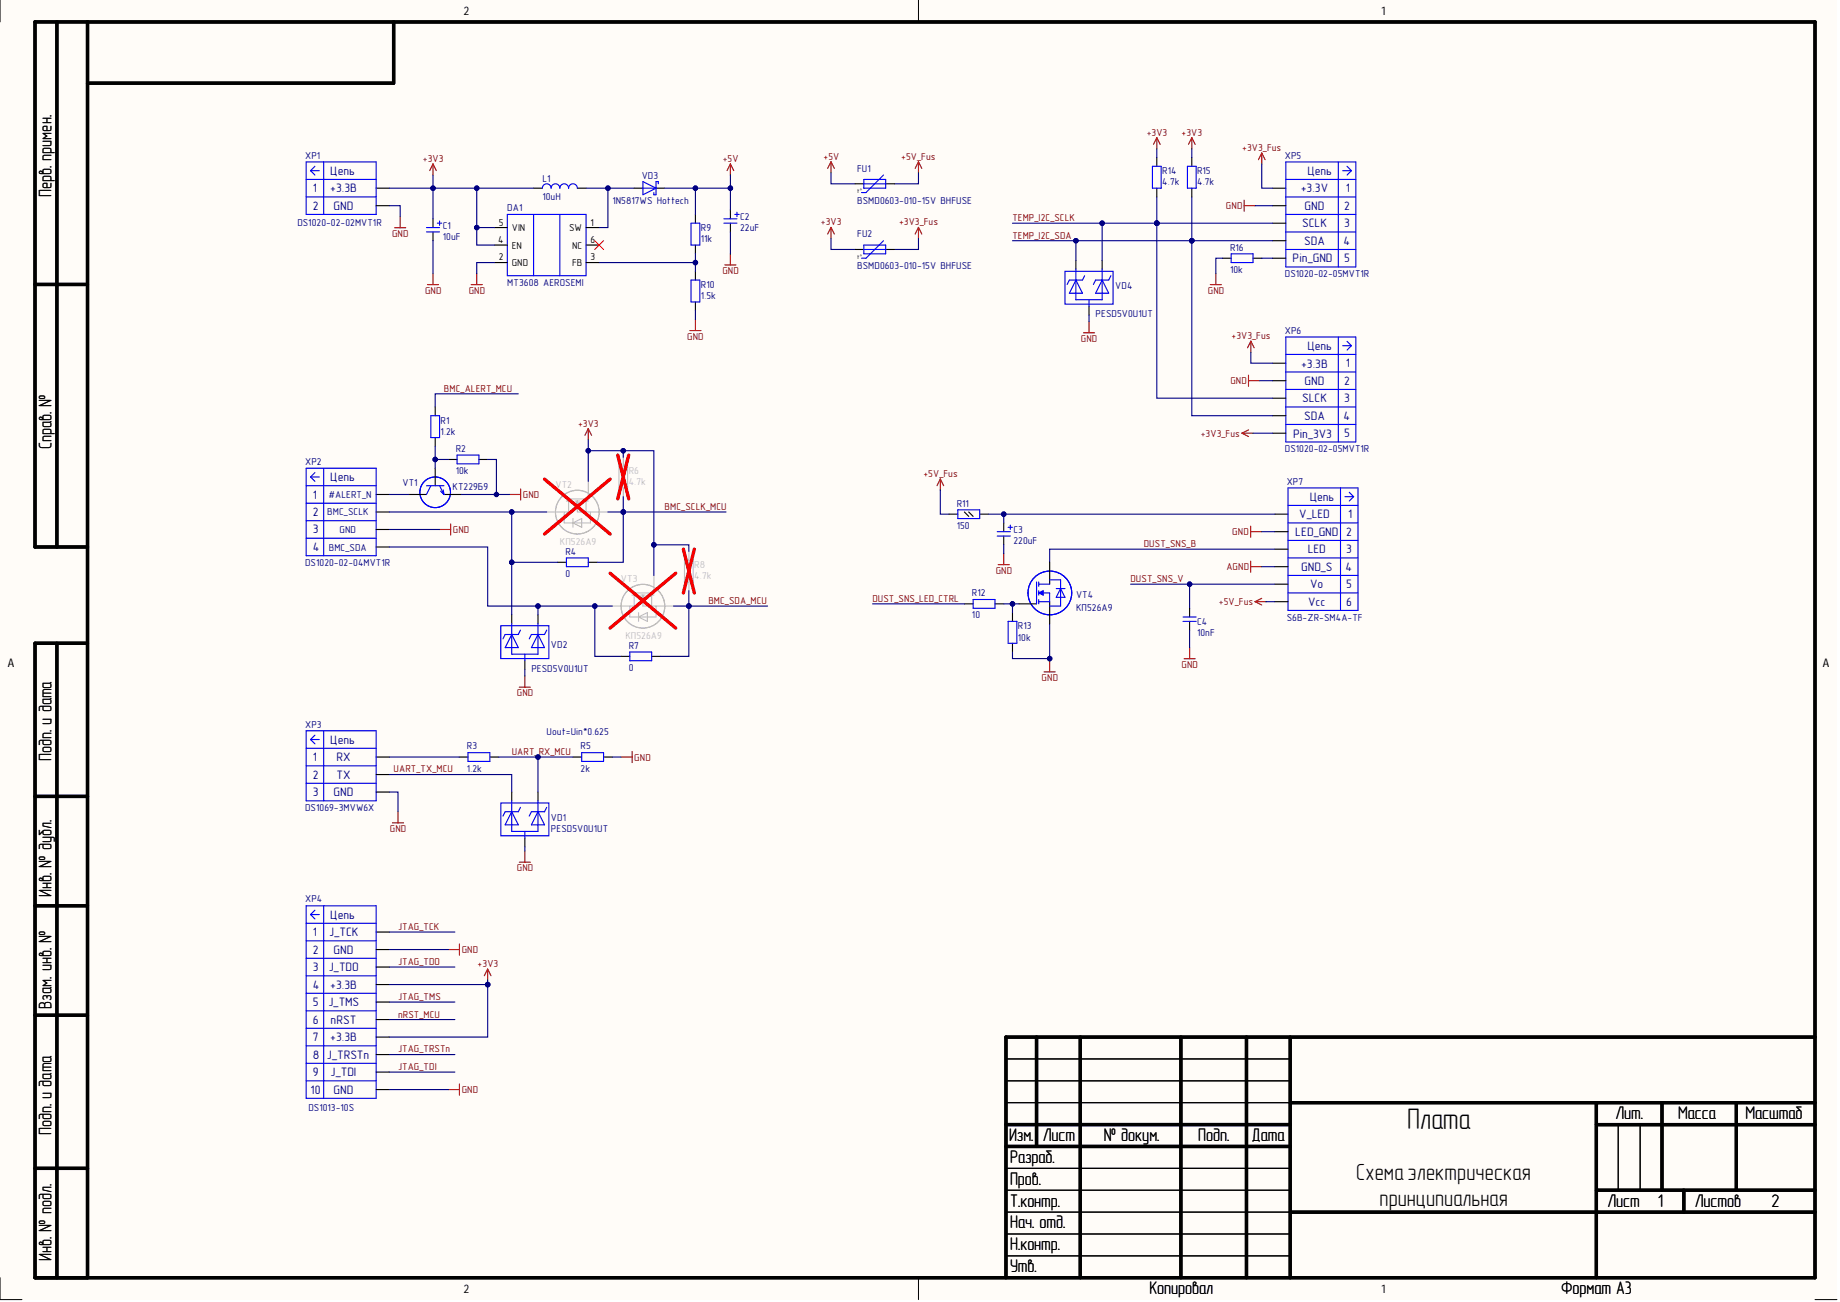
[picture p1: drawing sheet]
<svg xmlns="http://www.w3.org/2000/svg" width="420mm" height="297mm" viewBox="0 0 420 297" stroke-linecap="round" stroke-linejoin="round" font-family="sans-serif">
<g fill="#fffcf8">
<path d="M0 0h419.1v296.5h-419.1z" fill-rule="evenodd"/>
<path d="M5 5h409.1v286.5h-409.1z" fill-rule="evenodd"/>
</g>
<path d="M0 0v5M209.6 0v5M0 291.5v5h5M209.6 291.5v5M414.1 296.5h5" fill="none" stroke="#000" stroke-width=".23"/>
<g fill="none" stroke="#000" stroke-width=".76">
<path d="M13 5v119.8M20 5v286.5M89.8 5v14h-69.8M8 64.9h12M20 124.8h-12v-119.8h406.1v286.5h-406.1v-144.7h12M13 146.8v144.7M8 181.7h12M8 206.6h12M8 231.6h12M236.5 236.6v25M246.5 236.6v54.9M269.4 236.6v54.9"/>
<path d="M284.4 236.6v54.9M294.4 236.6v54.9M414.1 236.6h-184.6v54.9M229.5 256.6h64.9M294.4 251.6h119.7M364.2 256.6h49.9M364.2 251.6v39.9M379.2 251.6v19.9M396.2 251.6v19.9M8 266.5h12M229.5 261.6h64.9M294.4 276.5h119.7"/>
<path d="M364.2 271.5h49.9M384.2 271.5v5"/>
</g>
<g fill="none" stroke="#000" stroke-width=".25">
<path d="M263.9 35.9v2M271.9 35.9v2M85.8 42.9h3M85.8 46.9h3M98.8 49.9v2M98.8 52.9v2M112.8 51.9h3M112.8 59.9h3M112.8 55.9h3M121.7 42.9h2M131.7 42.9h2M133.7 51.9h3"/>
<path d="M133.7 59.9h3M133.7 55.9h3M144.7 42.9h2M149.7 42.9h2M158.7 48.9v2M158.7 55.9v2M166.6 47.9v2M166.6 50.9v2M245.5 59.4v2M251.5 59.4v2M263.9 42.9v2M271.9 42.9v2"/>
<path d="M278.9 58.9h2M285.9 58.9h2M290.4 42.9h3M290.4 46.9h3M290.4 50.9h3M290.4 54.9h3M290.4 58.9h3M158.7 61.9v2M158.7 68.9v2M248.5 69.9v2M99.3 92.8v2M99.3 99.8v2"/>
<path d="M290.4 82.9h3M290.4 86.9h3M290.4 90.8h3M290.4 94.8h3M290.4 98.8h3M85.8 112.8h3M85.8 116.8h3M93.3 112.8h4M99.3 106.8v4M101.3 112.8h4M102.3 104.8h2M109.3 104.8h2"/>
<path d="M216.5 117.3h2M220 116.8l1 1M221 116.8l1 1M223.5 117.3h2M229 119.3v2M290.9 117.3h3M85.8 120.8h3M85.8 124.8h3M127.2 128.3h2M134.2 128.3h2M220 137.8h2M227 137.8h2"/>
<path d="M229 122.3v2M231 139.8v2M290.9 121.3h3M290.9 125.3h3M290.9 129.3h3M290.9 133.3h3M290.9 137.3h3M116.8 140.3v2M119.7 150.7v2M122.7 140.3v2M141.7 149.7h2M148.7 149.7h2"/>
<path d="M231 146.8v2M85.8 172.7h3M85.8 176.7h3M104.8 172.7h2M111.8 172.7h2M130.7 172.7h2M137.7 172.7h2M85.8 180.7h3M116.8 180.7v2M119.8 191.2v2M122.7 180.7v2M85.8 212.6h3"/>
<path d="M85.8 216.6h3M85.8 220.6h3M85.8 224.6h3M85.8 228.6h3M85.8 232.6h3M85.8 236.6h3M85.8 240.6h3M85.8 244.6h3M85.8 248.6h3M229.5 251.6h64.9M229.5 246.6h64.9M229.5 241.6h64.9"/>
<path d="M369.2 256.6v14.9M374.2 256.6v14.9M229.5 276.5h64.9M229.5 271.5h64.9M229.5 266.5h64.9M229.5 286.5h64.9M229.5 281.5h64.9"/>
</g>
<g fill="none" stroke="#00f" stroke-width=".25">
<path d="M69.9 36.9h15.9v12h-15.9zM70.9 38.9l1 1M70.9 38.9h1.9M71.9 37.9l-1 1M73.8 36.9v12M262.9 37.9h2v5h-2zM270.9 37.9h2v5h-2zM293.4 36.9h15.9v24h-15.9zM305.3 36.9v24M306.3 38.9h2M307.3 37.9l1 1M308.3 38.9l-1 1"/>
<path d="M69.9 40.9h15.9M69.9 44.9h15.9M97.3 52.9h3M97.3 51.9h3M99.8 50.9h1M100.3 50.4v1M115.8 48.9h17.9v14h-17.9zM121.7 48.9v14M123.7 42.9a1 1 0 0 1 1-1 1 1 0 0 1 1 1 1 1 0 0 1 1-1 1 1 0 0 1 1 1 1 1 0 0 1 1-1 1 1 0 0 1 1 1 1 1 0 0 1 1-1 1 1 0 0 1 1 1M127.7 48.9v14M146.7 42.9h3M146.7 41.4l3 1.5-3 1.5z"/>
<path d="M150.2 41.9v-.5h-.5v3h-.5v-.5M157.7 50.9h2v5h-2zM165.1 50.9h3M165.1 49.9h3M167.6 48.9h1M168.1 48.4v1M280.9 57.9h5v2h-5zM293.4 40.9h15.9M293.4 44.9h15.9M293.4 48.9h15.9M293.4 52.9h15.9M293.4 56.9h15.9"/>
<path d="M157.7 63.9h2v5h-2zM243 61.9h11v7.5h-11zM245.5 63.9l1.5 3h-3zM245.5 61.4v7h6v-7M247.5 62.9l-.5 1h-3l-.5 1M248.5 68.4v1.5M251.5 63.9l1.5 3h-3zM253.5 62.9l-.5 1h-3l-.5 1M293.4 76.9h15.9v23.9h-15.9zM305.3 76.9v23.9M306.3 78.9h2M307.3 77.9l1 1"/>
<path d="M308.3 78.9l-1 1M98.3 94.8h2v5h-2zM293.4 80.9h15.9M293.4 84.9h15.9M293.4 88.9h15.9M293.4 92.8h15.9M293.4 96.8h15.9M69.9 106.8h15.9v20h-15.9zM69.9 110.8h15.9M69.9 114.8h15.9M69.9 118.8h15.9M70.9 108.8l1 1"/>
<path d="M70.9 108.8h1.9M71.9 107.8l-1 1M73.8 106.8v20M97.3 110.8h4M98.3 110.8l-1 2M100.3 110.8l1 2M100.5 112.1l.8 .7M101.1 111.8l.2 1M104.3 103.8h5v2h-5zM218.5 116.3h5v2h-5zM230.5 119.8v1M293.9 111.3h15.9v28h-15.9z"/>
<path d="M293.9 115.3h15.9M293.9 119.3h15.9M305.8 111.3v28M306.8 113.3h2M307.8 112.3l1 1M308.8 113.3l-1 1M69.9 122.8h15.9M129.2 127.3h5v2h-5zM222 136.8h5v2h-5zM227.5 121.3h3M227.5 122.3h3M230 120.3h1"/>
<path d="M293.9 123.3h15.9M293.9 127.3h15.9M293.9 131.3h15.9M293.9 135.3h15.9M114.3 142.8h10.9v7.4h-10.9zM116.8 144.8l1.4 2.9h-2.9zM116.8 142.3v6.9h5.9v-6.9M118.7 143.8l-.5 1h-2.9l-.5 1M119.7 149.2v1.5M122.7 144.8l1.5 2.9h-3zM124.7 143.8l-.5 1h-3l-.5 1M143.7 148.7h5v2h-5z"/>
<path d="M230 141.8h2v5h-2zM69.9 166.7h15.9v16h-15.9zM69.9 170.7h15.9M69.9 174.7h15.9M69.9 178.7h15.9M70.9 168.7l1 1M70.9 168.7h1.9M71.9 167.7l-1 1M73.8 166.7v16M111.8 171.7h-5v2h5v-2M132.7 171.7h5v2h-5zM114.3 183.2h10.9v7.5h-10.9z"/>
<path d="M116.8 182.7v7h5.9v-7M116.8 185.2l1.5 3h-3zM118.7 184.2l-.4 1h-3l-.5 1M119.8 189.7v1.5M122.7 185.2l1.5 3h-3zM124.7 184.2l-.5 1h-3l-.5 1M69.9 206.6h15.9v44h-15.9zM69.9 210.6h15.9M69.9 214.6h15.9M69.9 218.6h15.9M70.9 208.6l1 1M70.9 208.6h2"/>
<path d="M71.9 207.7l-1 .9M73.8 206.6v44M69.9 222.6h15.9M69.9 226.6h15.9M69.9 230.6h15.9M69.9 234.6h15.9M69.9 238.6h15.9M69.9 242.6h15.9M69.9 246.6h15.9"/>
<circle cx="99.3" cy="112.3" r="3.5"/>
</g>
<g fill="none" stroke="#800000" stroke-width=".25">
<path d="M98.8 37.4l-.8 1.5M98.8 37.4l.8 1.5M98.8 37.4v2.5M166.6 37.4l-.7 1.5M166.6 37.4l.8 1.5M166.6 37.4v2.5M189.6 36.9l-.8 1.5M189.6 36.9l.8 1.5M189.6 36.9v2.5M209.6 36.9v2.5M209.6 36.9l-.8 1.5M209.6 36.9l.7 1.5"/>
<path d="M263.9 31.4l-.7 1.5M263.9 31.4l.8 1.5M263.9 31.4v2.5M271.9 31.4l-.7 1.5M271.9 31.4l.8 1.5M271.9 31.4v2.5M287.9 34.9l-.8 1.5M287.9 34.9l.7 1.5M287.9 34.9v2.5M90 52h2.6M91.3 49.4v2.6M166.6 57.9v2.5"/>
<path d="M189.6 51.9v2.5M189.6 51.9l-.8 1.5M189.6 51.9l.8 1.5M209.6 51.9l-.8 1.5M209.6 51.9l.7 1.5M209.6 51.9v2.5M283.9 45.7v2.5M283.9 46.9h2.5M97.5 64.9h2.6M98.8 62.4v2.5M107.5 64.9h2.5M108.8 62.4v2.5"/>
<path d="M157.4 75.4h2.5M158.7 72.9v2.5M165.4 60.4h2.5M247.2 75.9h2.5M248.5 73.4v2.5M276.1 64.9h2.6M277.4 62.4v2.5M285.4 77.8v2.6M285.4 77.8l-.8 1.6M285.4 77.8l.7 1.6M134.2 97.8l-.7 1.5M134.2 97.8l.8 1.5"/>
<path d="M134.2 97.8v2.5M283.3 98.8l1.6 .8M283.3 98.8h2.6M284.8 85.6v2.5M284.8 86.9h2.6M284.9 98.1l-1.6 .7M102.8 119.5v2.6M116.3 112.8h2.5M118.8 111.5v2.6M214.5 109.3l-.7 1.5M214.5 109.3l.8 1.5M214.5 109.3v2.5"/>
<path d="M100.3 120.8h2.5M227.7 128.8h2.6M229 126.3v2.5M285.3 120v2.6M285.3 128v2.5M285.3 129.3h2.6M285.3 121.3h2.6M286.3 137.3l1.6 .7M286.3 137.3h2.6M287.9 136.5l-1.6 .8M118.5 156.8h2.5M119.7 154.2v2.6"/>
<path d="M238.2 153.3h2.5M239.5 150.7v2.6M270.1 150.3h2.6M271.4 147.7v2.6M141.7 172.7h2.5M144.2 171.4v2.6M89.5 187.7h2.6M90.8 185.2v2.5M118.5 196.7h2.5M119.8 194.2v2.5M102.3 216.6h2.5M104.8 215.4v2.5"/>
<path d="M111.3 221.1l-.8 1.5M111.3 221.1l.7 1.5M111.3 221.1v2.5M102.3 248.6h2.5M104.8 247.3v2.5"/>
</g>
<g fill="none" stroke="#bfbebc" stroke-width=".25">
<path d="M129.7 114.3v2.5h-5M131.7 114.3v2.5h7M133.7 114.3v2.5M134.2 109.8v4h-5M141.2 106.3h2v5h-2zM142.2 104.3v2M142.2 111.3v2M156.2 127.8h2v5h-2zM157.2 125.8v2M157.2 132.8v2"/>
<circle cx="131.7" cy="116.8" r="5"/>
</g>
<path d="M140.9 103.8l2.5 10M143.4 103.8l-2.5 10M155.9 125.3l2.5 10M158.4 125.3l-2.5 10" fill="none" stroke="#f00" stroke-width=".76"/>
<path d="M135.7 54.9l2 2M137.7 54.9l-2 2" fill="none" stroke="#f00" stroke-width=".23"/>
<path d="M131.7 114.3l.5 1h-1z" fill="#bfbebc"/>
<g fill="none" stroke="#bfbebc" stroke-width=".25">
<path d="M128.7 116.8v2.5h6v-2.5M129.2 114.3h1M130.7 118.3v2M130.7 119.3l2-1v2zM131.2 114.3h1M131.7 114.3l.5 1h-1zM133.2 114.3h1M144.7 135.8v2.5h-5M146.7 135.8v2.5h7M148.7 135.8v2.5M149.2 131.3v4h-5"/>
<circle cx="146.7" cy="138.3" r="5"/>
</g>
<path d="M124.2 109.3l15 12.5M139.2 109.3l-15 12.5" fill="none" stroke="#f00" stroke-width=".76"/>
<path d="M146.7 135.8l.5 1h-1z" fill="#bfbebc"/>
<path d="M143.7 138.3v2.5h6v-2.5M144.2 135.8h1M145.7 139.8v2M146.2 135.8h1M146.7 135.8l.5 1h-1zM148.2 135.8h1M145.7 140.8l2-1v2z" fill="none" stroke="#bfbebc" stroke-width=".25"/>
<path d="M139.2 130.8l15 12.5M154.2 130.8l-15 12.5" fill="none" stroke="#f00" stroke-width=".76"/>
<path d="M88.8 46.9h2.5v2.5M229 124.3v2M258 133.3h32.9" fill="none" stroke="#000080" stroke-width=".25"/>
<circle cx="271.4" cy="133.3" r=".51" fill="#000080"/>
<circle cx="271.4" cy="133.3" r=".51" fill="none" stroke="#000080" stroke-width=".23"/>
<path d="M287.9 121.3h3M239.5 142.3v8.4" fill="none" stroke="#000080" stroke-width=".25"/>
<circle cx="239.5" cy="150.3" r=".51" fill="#000080"/>
<circle cx="239.5" cy="150.3" r=".51" fill="none" stroke="#000080" stroke-width=".23"/>
<path d="M229 137.8h3.5" fill="none" stroke="#000080" stroke-width=".25"/>
<circle cx="231" cy="137.8" r=".51" fill="#000080"/>
<circle cx="231" cy="137.8" r=".51" fill="none" stroke="#000080" stroke-width=".23"/>
<path d="M231 148.8v1.5h8.5" fill="none" stroke="#000080" stroke-width=".25"/>
<circle cx="239.5" cy="150.3" r=".51" fill="#000080"/>
<circle cx="239.5" cy="150.3" r=".51" fill="none" stroke="#000080" stroke-width=".23"/>
<path d="M231 137.8v2" fill="none" stroke="#000080" stroke-width=".25"/>
<circle cx="231" cy="137.8" r=".51" fill="#000080"/>
<circle cx="231" cy="137.8" r=".51" fill="none" stroke="#000080" stroke-width=".23"/>
<path d="M134.2 102.8h8v1.5M199.1 137.8h20.9" fill="none" stroke="#000080" stroke-width=".25"/>
<circle cx="142.2" cy="102.8" r=".51" fill="#000080"/>
<circle cx="142.2" cy="102.8" r=".51" fill="none" stroke="#000080" stroke-width=".23"/>
<circle cx="134.2" cy="102.8" r=".51" fill="#000080"/>
<circle cx="134.2" cy="102.8" r=".51" fill="none" stroke="#000080" stroke-width=".23"/>
<path d="M142.2 113.3v3.5h-3.5" fill="none" stroke="#000080" stroke-width=".25"/>
<circle cx="142.2" cy="116.8" r=".51" fill="#000080"/>
<circle cx="142.2" cy="116.8" r=".51" fill="none" stroke="#000080" stroke-width=".23"/>
<path d="M142.2 116.8h23.4" fill="none" stroke="#000080" stroke-width=".25"/>
<circle cx="142.2" cy="116.8" r=".51" fill="#000080"/>
<circle cx="142.2" cy="116.8" r=".51" fill="none" stroke="#000080" stroke-width=".23"/>
<path d="M142.2 116.8v11.5h-6" fill="none" stroke="#000080" stroke-width=".25"/>
<circle cx="142.2" cy="116.8" r=".51" fill="#000080"/>
<circle cx="142.2" cy="116.8" r=".51" fill="none" stroke="#000080" stroke-width=".23"/>
<path d="M116.8 116.8v11.5h10.4" fill="none" stroke="#000080" stroke-width=".25"/>
<circle cx="116.8" cy="128.3" r=".51" fill="#000080"/>
<circle cx="116.8" cy="128.3" r=".51" fill="none" stroke="#000080" stroke-width=".23"/>
<circle cx="116.8" cy="116.8" r=".51" fill="#000080"/>
<circle cx="116.8" cy="116.8" r=".51" fill="none" stroke="#000080" stroke-width=".23"/>
<path d="M149.2 124.3h8v1.5" fill="none" stroke="#000080" stroke-width=".25"/>
<circle cx="149.2" cy="124.3" r=".51" fill="#000080"/>
<circle cx="149.2" cy="124.3" r=".51" fill="none" stroke="#000080" stroke-width=".23"/>
<path d="M157.2 134.8v3.5h-3.5" fill="none" stroke="#000080" stroke-width=".25"/>
<circle cx="157.2" cy="138.3" r=".51" fill="#000080"/>
<circle cx="157.2" cy="138.3" r=".51" fill="none" stroke="#000080" stroke-width=".23"/>
<path d="M157.2 138.3h17.9" fill="none" stroke="#000080" stroke-width=".25"/>
<circle cx="157.2" cy="138.3" r=".51" fill="#000080"/>
<circle cx="157.2" cy="138.3" r=".51" fill="none" stroke="#000080" stroke-width=".23"/>
<path d="M157.2 138.3v11.4h-6.5" fill="none" stroke="#000080" stroke-width=".25"/>
<circle cx="157.2" cy="138.3" r=".51" fill="#000080"/>
<circle cx="157.2" cy="138.3" r=".51" fill="none" stroke="#000080" stroke-width=".23"/>
<path d="M135.7 138.3v11.4h6" fill="none" stroke="#000080" stroke-width=".25"/>
<circle cx="135.7" cy="138.3" r=".51" fill="#000080"/>
<circle cx="135.7" cy="138.3" r=".51" fill="none" stroke="#000080" stroke-width=".23"/>
<path d="M287.9 37.4v5.5h2.5M271.9 54.9h18.5M286.4 46.9h4" fill="none" stroke="#000080" stroke-width=".25"/>
<circle cx="271.9" cy="54.9" r=".51" fill="#000080"/>
<circle cx="271.9" cy="54.9" r=".51" fill="none" stroke="#000080" stroke-width=".23"/>
<path d="M263.9 33.9v2M271.9 33.9v2M285.4 80.4v2.5h5M285.9 98.8h4.5M287.4 86.9h3M142.2 102.8h7v28.5" fill="none" stroke="#000080" stroke-width=".25"/>
<circle cx="142.2" cy="102.8" r=".51" fill="#000080"/>
<circle cx="142.2" cy="102.8" r=".51" fill="none" stroke="#000080" stroke-width=".23"/>
<circle cx="149.2" cy="124.3" r=".51" fill="#000080"/>
<circle cx="149.2" cy="124.3" r=".51" fill="none" stroke="#000080" stroke-width=".23"/>
<path d="M134.2 100.3v9.5M290.9 125.3h-51.4v3" fill="none" stroke="#000080" stroke-width=".25"/>
<circle cx="134.2" cy="102.8" r=".51" fill="#000080"/>
<circle cx="134.2" cy="102.8" r=".51" fill="none" stroke="#000080" stroke-width=".23"/>
<path d="M271.9 44.9v10M287.9 58.9h2.5M139.7 172.7h2M88.8 180.7h2v4.5" fill="none" stroke="#000080" stroke-width=".25"/>
<circle cx="271.9" cy="54.9" r=".51" fill="#000080"/>
<circle cx="271.9" cy="54.9" r=".51" fill="none" stroke="#000080" stroke-width=".23"/>
<path d="M263.9 44.9v6" fill="none" stroke="#000080" stroke-width=".25"/>
<circle cx="263.9" cy="50.9" r=".51" fill="#000080"/>
<circle cx="263.9" cy="50.9" r=".51" fill="none" stroke="#000080" stroke-width=".23"/>
<circle cx="263.9" cy="50.9" r=".51" fill="#000080"/>
<circle cx="263.9" cy="50.9" r=".51" fill="none" stroke="#000080" stroke-width=".23"/>
<g fill="none" stroke="#000080" stroke-width=".25">
<path d="M189.6 39.4v2.5h5.5M209.6 39.4v2.5h-5.5M88.8 42.9h10M189.6 54.4v2.5h5.5M209.6 54.4v2.5h-5.5M88.8 216.6h13.5M88.8 212.6h15M88.8 220.6h15M88.8 228.6h15M88.8 232.6h15M88.8 224.6h22.5M88.8 248.6h13.5"/>
<path d="M88.8 240.6h15M88.8 244.6h15"/>
</g>
<circle cx="111.3" cy="224.6" r=".51" fill="#000080"/>
<circle cx="111.3" cy="224.6" r=".51" fill="none" stroke="#000080" stroke-width=".23"/>
<path d="M245.5 54.9v4.5M119.7 152.7v1.5" fill="none" stroke="#000080" stroke-width=".25"/>
<circle cx="245.5" cy="54.9" r=".51" fill="#000080"/>
<circle cx="245.5" cy="54.9" r=".51" fill="none" stroke="#000080" stroke-width=".23"/>
<path d="M251.5 50.9v8.5" fill="none" stroke="#000080" stroke-width=".25"/>
<circle cx="251.5" cy="50.9" r=".51" fill="#000080"/>
<circle cx="251.5" cy="50.9" r=".51" fill="none" stroke="#000080" stroke-width=".23"/>
<path d="M248.5 71.9v1.5M122.7 172.7v8M119.8 193.2v1" fill="none" stroke="#000080" stroke-width=".25"/>
<circle cx="122.7" cy="172.7" r=".51" fill="#000080"/>
<circle cx="122.7" cy="172.7" r=".51" fill="none" stroke="#000080" stroke-width=".23"/>
<path d="M271.4 133.3v5.5" fill="none" stroke="#000080" stroke-width=".25"/>
<circle cx="271.4" cy="133.3" r=".51" fill="#000080"/>
<circle cx="271.4" cy="133.3" r=".51" fill="none" stroke="#000080" stroke-width=".23"/>
<path d="M214.5 111.8v5.5h2M271.4 143.8v3.9M88.8 176.7h28v4M88.8 172.7h16M111.3 224.6v12h-22.5" fill="none" stroke="#000080" stroke-width=".25"/>
<circle cx="111.3" cy="224.6" r=".51" fill="#000080"/>
<circle cx="111.3" cy="224.6" r=".51" fill="none" stroke="#000080" stroke-width=".23"/>
<path d="M225.5 117.3h3.5v2" fill="none" stroke="#000080" stroke-width=".25"/>
<circle cx="229" cy="117.3" r=".51" fill="#000080"/>
<circle cx="229" cy="117.3" r=".51" fill="none" stroke="#000080" stroke-width=".23"/>
<path d="M231 50.9h32.9" fill="none" stroke="#000080" stroke-width=".25"/>
<circle cx="263.9" cy="50.9" r=".51" fill="#000080"/>
<circle cx="263.9" cy="50.9" r=".51" fill="none" stroke="#000080" stroke-width=".23"/>
<circle cx="251.5" cy="50.9" r=".51" fill="#000080"/>
<circle cx="251.5" cy="50.9" r=".51" fill="none" stroke="#000080" stroke-width=".23"/>
<path d="M263.9 50.9h26.5" fill="none" stroke="#000080" stroke-width=".25"/>
<circle cx="263.9" cy="50.9" r=".51" fill="#000080"/>
<circle cx="263.9" cy="50.9" r=".51" fill="none" stroke="#000080" stroke-width=".23"/>
<path d="M111.3 223.6v1" fill="none" stroke="#000080" stroke-width=".25"/>
<circle cx="111.3" cy="224.6" r=".51" fill="#000080"/>
<circle cx="111.3" cy="224.6" r=".51" fill="none" stroke="#000080" stroke-width=".23"/>
<path d="M229 117.3h61.9" fill="none" stroke="#000080" stroke-width=".25"/>
<circle cx="229" cy="117.3" r=".51" fill="#000080"/>
<circle cx="229" cy="117.3" r=".51" fill="none" stroke="#000080" stroke-width=".23"/>
<path d="M278.9 58.9h-1.5v3.5M116.8 128.3v12M287.9 129.3h3M288.9 137.3h2" fill="none" stroke="#000080" stroke-width=".25"/>
<circle cx="116.8" cy="128.3" r=".51" fill="#000080"/>
<circle cx="116.8" cy="128.3" r=".51" fill="none" stroke="#000080" stroke-width=".23"/>
<path d="M122.7 138.3v2" fill="none" stroke="#000080" stroke-width=".25"/>
<circle cx="122.7" cy="138.3" r=".51" fill="#000080"/>
<circle cx="122.7" cy="138.3" r=".51" fill="none" stroke="#000080" stroke-width=".23"/>
<path d="M231 54.9h40.9" fill="none" stroke="#000080" stroke-width=".25"/>
<circle cx="271.9" cy="54.9" r=".51" fill="#000080"/>
<circle cx="271.9" cy="54.9" r=".51" fill="none" stroke="#000080" stroke-width=".23"/>
<circle cx="245.5" cy="54.9" r=".51" fill="#000080"/>
<circle cx="245.5" cy="54.9" r=".51" fill="none" stroke="#000080" stroke-width=".23"/>
<path d="M271.9 54.9v39.9h18.5" fill="none" stroke="#000080" stroke-width=".25"/>
<circle cx="271.9" cy="54.9" r=".51" fill="#000080"/>
<circle cx="271.9" cy="54.9" r=".51" fill="none" stroke="#000080" stroke-width=".23"/>
<path d="M263.9 50.9v39.9h26.5" fill="none" stroke="#000080" stroke-width=".25"/>
<circle cx="263.9" cy="50.9" r=".51" fill="#000080"/>
<circle cx="263.9" cy="50.9" r=".51" fill="none" stroke="#000080" stroke-width=".23"/>
<path d="M112.8 59.9h-4v2.5M121.7 42.9h-12.9v9h4" fill="none" stroke="#000080" stroke-width=".25"/>
<circle cx="108.8" cy="51.9" r=".51" fill="#000080"/>
<circle cx="108.8" cy="51.9" r=".51" fill="none" stroke="#000080" stroke-width=".23"/>
<circle cx="108.8" cy="42.9" r=".51" fill="#000080"/>
<circle cx="108.8" cy="42.9" r=".51" fill="none" stroke="#000080" stroke-width=".23"/>
<path d="M108.8 51.9v4h4" fill="none" stroke="#000080" stroke-width=".25"/>
<circle cx="108.8" cy="51.9" r=".51" fill="#000080"/>
<circle cx="108.8" cy="51.9" r=".51" fill="none" stroke="#000080" stroke-width=".23"/>
<path d="M98.8 39.9v3h10" fill="none" stroke="#000080" stroke-width=".25"/>
<circle cx="98.8" cy="42.9" r=".51" fill="#000080"/>
<circle cx="98.8" cy="42.9" r=".51" fill="none" stroke="#000080" stroke-width=".23"/>
<circle cx="108.8" cy="42.9" r=".51" fill="#000080"/>
<circle cx="108.8" cy="42.9" r=".51" fill="none" stroke="#000080" stroke-width=".23"/>
<path d="M98.8 42.9v7" fill="none" stroke="#000080" stroke-width=".25"/>
<circle cx="98.8" cy="42.9" r=".51" fill="#000080"/>
<circle cx="98.8" cy="42.9" r=".51" fill="none" stroke="#000080" stroke-width=".23"/>
<path d="M98.8 54.9v7.5M133.7 42.9h11" fill="none" stroke="#000080" stroke-width=".25"/>
<circle cx="138.7" cy="42.9" r=".51" fill="#000080"/>
<circle cx="138.7" cy="42.9" r=".51" fill="none" stroke="#000080" stroke-width=".23"/>
<path d="M138.7 42.9v9h-2" fill="none" stroke="#000080" stroke-width=".25"/>
<circle cx="138.7" cy="42.9" r=".51" fill="#000080"/>
<circle cx="138.7" cy="42.9" r=".51" fill="none" stroke="#000080" stroke-width=".23"/>
<path d="M166.6 39.9v3h-14.9" fill="none" stroke="#000080" stroke-width=".25"/>
<circle cx="158.7" cy="42.9" r=".51" fill="#000080"/>
<circle cx="158.7" cy="42.9" r=".51" fill="none" stroke="#000080" stroke-width=".23"/>
<circle cx="166.6" cy="42.9" r=".51" fill="#000080"/>
<circle cx="166.6" cy="42.9" r=".51" fill="none" stroke="#000080" stroke-width=".23"/>
<path d="M166.6 42.9v5" fill="none" stroke="#000080" stroke-width=".25"/>
<circle cx="166.6" cy="42.9" r=".51" fill="#000080"/>
<circle cx="166.6" cy="42.9" r=".51" fill="none" stroke="#000080" stroke-width=".23"/>
<path d="M158.7 42.9v6" fill="none" stroke="#000080" stroke-width=".25"/>
<circle cx="158.7" cy="42.9" r=".51" fill="#000080"/>
<circle cx="158.7" cy="42.9" r=".51" fill="none" stroke="#000080" stroke-width=".23"/>
<path d="M158.7 57.9v4" fill="none" stroke="#000080" stroke-width=".25"/>
<circle cx="158.7" cy="59.9" r=".51" fill="#000080"/>
<circle cx="158.7" cy="59.9" r=".51" fill="none" stroke="#000080" stroke-width=".23"/>
<path d="M136.7 59.9h22" fill="none" stroke="#000080" stroke-width=".25"/>
<circle cx="158.7" cy="59.9" r=".51" fill="#000080"/>
<circle cx="158.7" cy="59.9" r=".51" fill="none" stroke="#000080" stroke-width=".23"/>
<path d="M166.6 52.9v5M158.7 70.9v2M111.3 104.8h2v8" fill="none" stroke="#000080" stroke-width=".25"/>
<circle cx="113.3" cy="112.8" r=".51" fill="#000080"/>
<circle cx="113.3" cy="112.8" r=".51" fill="none" stroke="#000080" stroke-width=".23"/>
<path d="M118.2 89.8h-18.9v3M88.8 124.8h22.5v13.5h28.4" fill="none" stroke="#000080" stroke-width=".25"/>
<circle cx="135.7" cy="138.3" r=".51" fill="#000080"/>
<circle cx="135.7" cy="138.3" r=".51" fill="none" stroke="#000080" stroke-width=".23"/>
<circle cx="122.7" cy="138.3" r=".51" fill="#000080"/>
<circle cx="122.7" cy="138.3" r=".51" fill="none" stroke="#000080" stroke-width=".23"/>
<path d="M88.8 120.8h11.5M113.8 172.7h16.9" fill="none" stroke="#000080" stroke-width=".25"/>
<circle cx="122.7" cy="172.7" r=".51" fill="#000080"/>
<circle cx="122.7" cy="172.7" r=".51" fill="none" stroke="#000080" stroke-width=".23"/>
<path d="M99.3 101.8v3M105.3 112.8h11" fill="none" stroke="#000080" stroke-width=".25"/>
<circle cx="99.3" cy="104.8" r=".51" fill="#000080"/>
<circle cx="99.3" cy="104.8" r=".51" fill="none" stroke="#000080" stroke-width=".23"/>
<path d="M88.8 112.8h4.5M102.3 104.8h-3v2" fill="none" stroke="#000080" stroke-width=".25"/>
<circle cx="99.3" cy="104.8" r=".51" fill="#000080"/>
<circle cx="99.3" cy="104.8" r=".51" fill="none" stroke="#000080" stroke-width=".23"/>
<path d="M88.8 116.8h35.9" fill="none" stroke="#000080" stroke-width=".25"/>
<circle cx="116.8" cy="116.8" r=".51" fill="#000080"/>
<circle cx="116.8" cy="116.8" r=".51" fill="none" stroke="#000080" stroke-width=".23"/>
<g fill="none" stroke="#00f" stroke-width=".25">
<path d="M236.5 132.8v5M237 135.3h2.5v2h-2.5M237 133.3h2.5"/>
<circle cx="239.5" cy="135.3" r="5"/>
</g>
<path d="M232.5 137.8h4M239.5 128.3v5M239.5 137.3v5" fill="none" stroke="#000" stroke-width=".25"/>
<path d="M237 135.3l1-.5v1z" fill="#00f"/>
<g fill="none" stroke="#00f" stroke-width=".25">
<path d="M201.6 39.9l-4 4h-1M197.1 40.9h5v2h-5zM197.1 55.9h5v2h-5zM197.1 56.9h5M197.1 41.9h5M201.6 54.9l-4 4h-1M237 135.3l1-.5v1zM237 132.8v1M237 134.8v1M237 136.8v1M239.5 132.3h2.5v6h-2.5M241 134.3h2"/>
<path d="M242 134.3l1 2h-2zM269.9 141.8h3M269.9 140.8h3"/>
</g>
<path d="M195.1 56.9h2M195.1 41.9h2M202.1 56.9h2M202.1 41.9h2M271.4 138.8v2M271.4 141.8v2" fill="none" stroke="#000" stroke-width=".25"/>
<text font-size="6.8" x="321" y="257.6">Плата</text>
<g font-size="5.3">
<text x="309.5" y="269.2">Схема электрическая</text>
<text x="314.8" y="275.2">принципиальная</text>
</g>
<g font-size="4.1">
<text x="11.7" y="45" transform="rotate(-90 11.7 45)">Перв. примен.</text>
<text x="11.7" y="102.5" transform="rotate(-90 11.7 102.5)">Справ. №</text>
<text x="11.7" y="173.7" transform="rotate(-90 11.7 173.7)">Подп. и дата</text>
<text x="11.7" y="204.6" transform="rotate(-90 11.7 204.6)">Инв. № дубл.</text>
<text x="11.7" y="230.1" transform="rotate(-90 11.7 230.1)">Взам. инв. №</text>
<text x="368.6" y="255.3">Лит.</text>
<text x="382.9" y="255.3">Масса</text>
<text x="398.2" y="255.3">Масштаб</text>
<text x="11.7" y="259" transform="rotate(-90 11.7 259)">Подп. и дата</text>
<text x="230.2" y="260.3">Изм.</text>
<text x="237.9" y="260.3">Лист</text>
<text x="251.8" y="260.3">№ докум.</text>
<text x="273.4" y="260.3">Подп.</text>
<text x="285.6" y="260.3">Дата</text>
<text x="230.5" y="265.3">Разраб.</text>
<text x="230.5" y="270.3">Пров.</text>
<text x="230.5" y="275.3">Т.контр.</text>
<text x="366.7" y="275.3">Лист</text>
<text x="378.2" y="275.3">1</text>
<text x="386.7" y="275.3">Листов</text>
<text x="404.2" y="275.3">2</text>
<text x="230.5" y="280.3">Нач. отд.</text>
<text x="11.7" y="287.8" transform="rotate(-90 11.7 287.8)">Инв. № подл.</text>
<text x="230.5" y="285.2">Н.контр.</text>
<text x="230.5" y="290.2">Утв.</text>
<text x="262.2" y="295.2">Копировал</text>
<text x="356.2" y="295.2">Формат А3</text>
</g>
<g font-size="2.8" fill="#000080">
<text x="75.4" y="39.9">Цепь</text>
<text x="298.3" y="39.9">Цепь</text>
<text x="71.4" y="43.9">1</text>
<text x="71.4" y="47.8">2</text>
<text x="75.4" y="43.9">+3.3В</text>
<text x="76.1" y="47.9">GND</text>
<text x="296.8" y="43.9">+3.3V</text>
<text x="297.6" y="47.9">GND</text>
<text x="306.7" y="47.8">2</text>
<text x="307.1" y="43.9">1</text>
<text x="297.1" y="51.9">SCLK</text>
<text x="306.7" y="51.8">3</text>
<text x="294.9" y="59.8">Pin_GND</text>
<text x="297.5" y="55.9">SDA</text>
<text x="306.5" y="55.9">4</text>
<text x="306.7" y="59.8">5</text>
<text x="296.9" y="83.8">+3.3В</text>
<text x="298.3" y="79.8">Цепь</text>
<text x="307.1" y="83.8">1</text>
<text x="297.6" y="87.8">GND</text>
<text x="306.7" y="87.8">2</text>
<text x="297.1" y="91.8">SLCK</text>
<text x="297.5" y="95.8">SDA</text>
<text x="306.5" y="95.8">4</text>
<text x="306.7" y="91.8">3</text>
<text x="295" y="99.8">Pin_3V3</text>
<text x="306.7" y="99.7">5</text>
<text x="71.4" y="113.8">1</text>
<text x="75.4" y="109.8">Цепь</text>
<text x="71.4" y="117.7">2</text>
<text x="296.4" y="118.2">V_LED</text>
<text x="298.8" y="114.3">Цепь</text>
<text x="307.6" y="118.2">1</text>
<text x="71.4" y="121.7">3</text>
<text x="71.4" y="125.8">4</text>
<text x="295.5" y="122.2">LED_GND</text>
<text x="307.2" y="122.2">2</text>
<text x="296.9" y="130.2">GND_S</text>
<text x="298.4" y="126.3">LED</text>
<text x="307" y="130.2">4</text>
<text x="307.2" y="126.2">3</text>
<text x="298.9" y="134.2">Vo</text>
<text x="307.2" y="134.2">5</text>
<text x="298.5" y="138.2">Vcc</text>
<text x="307.2" y="138.2">6</text>
<text x="71.4" y="173.6">1</text>
<text x="75.4" y="169.6">Цепь</text>
<text x="76.8" y="173.7">RX</text>
<text x="71.4" y="177.7">2</text>
<text x="76.8" y="177.7">TX</text>
<text x="71.4" y="181.6">3</text>
<text x="76.1" y="181.6">GND</text>
<text x="75.4" y="209.6">Цепь</text>
<text x="71.4" y="213.6">1</text>
<text x="75.1" y="213.6">J_TCK</text>
<text x="71.4" y="217.5">2</text>
<text x="71.4" y="221.5">3</text>
<text x="75" y="221.6">J_TDO</text>
<text x="76.1" y="217.5">GND</text>
<text x="71.4" y="225.6">4</text>
<text x="75.4" y="225.6">+3.3В</text>
<text x="71.4" y="229.6">5</text>
<text x="71.4" y="233.5">6</text>
<text x="74.9" y="229.6">J_TMS</text>
<text x="75.4" y="233.5">nRST</text>
<text x="71.4" y="237.5">7</text>
<text x="75.4" y="237.6">+3.3В</text>
<text x="71.4" y="241.6">8</text>
<text x="71.4" y="245.5">9</text>
<text x="74.6" y="241.6">J_TRSTn</text>
<text x="75.4" y="245.5">J_TDI</text>
<text x="70.9" y="249.5">10</text>
<text x="76.1" y="249.5">GND</text>
</g>
<g font-size="2.7">
<text x="105.9" y="3.5">2</text>
<text x="315.1" y="3.5">1</text>
<text x="1.8" y="152.2">A</text>
<text x="415.9" y="152.2">A</text>
<text x="105.9" y="295">2</text>
<text x="315.1" y="295">1</text>
</g>
<g font-size="2.3" fill="#800000">
<text x="261.6" y="30.9">+3V3</text>
<text x="269.6" y="30.9">+3V3</text>
<text x="283.4" y="34.4">+3V3_Fus</text>
<text x="96.5" y="36.9">+3V3</text>
<text x="164.9" y="36.9">+5V</text>
<text x="187.9" y="36.4">+5V</text>
<text x="205.6" y="36.4">+5V_Fus</text>
<text x="279.7" y="47.8">GND</text>
<text x="187.3" y="51.4">+3V3</text>
<text x="205.1" y="51.4">+3V3_Fus</text>
<text x="231" y="50.5">TEMP_I2C_SCLK</text>
<text x="89.5" y="54">GND</text>
<text x="231" y="54.4">TEMP_I2C_SDA</text>
<text x="164.8" y="62.5">GND</text>
<text x="97" y="67">GND</text>
<text x="107" y="67">GND</text>
<text x="275.6" y="67">GND</text>
<text x="156.8" y="77.5">GND</text>
<text x="281" y="77.3">+3V3_Fus</text>
<text x="246.6" y="78">GND</text>
<text x="101.3" y="89.4">BMC_ALERT_MCU</text>
<text x="280.7" y="87.6">GND</text>
<text x="131.9" y="97.4">+3V3</text>
<text x="274" y="99.6">+3V3_Fus</text>
<text x="119.3" y="113.6">GND</text>
<text x="210.7" y="108.8">+5V_Fus</text>
<text x="151.6" y="116.3">BMC_SCLK_MCU</text>
<text x="103.3" y="121.6">GND</text>
<text x="261" y="124.8">DUST_SNS_B</text>
<text x="281.2" y="122.1">GND</text>
<text x="227.2" y="130.9">GND</text>
<text x="279.8" y="130.1">AGND</text>
<text x="161.6" y="137.8">BMC_SDA_MCU</text>
<text x="199" y="137.3">DUST_SNS_LED_CTRL</text>
<text x="257.9" y="132.8">DUST_SNS_V</text>
<text x="278.1" y="138.1">+5V_Fus</text>
<text x="237.6" y="155.3">GND</text>
<text x="269.6" y="152.4">GND</text>
<text x="117.9" y="158.8">GND</text>
<text x="116.8" y="172.2">UART_RX_MCU</text>
<text x="144.7" y="173.5">GND</text>
<text x="89.8" y="176.2">UART_TX_MCU</text>
<text x="89" y="189.8">GND</text>
<text x="117.9" y="198.8">GND</text>
<text x="90.8" y="212.1">JTAG_TCK</text>
<text x="90.8" y="220.2">JTAG_TDO</text>
<text x="105.3" y="217.5">GND</text>
<text x="109" y="220.6">+3V3</text>
<text x="90.8" y="228.1">JTAG_TMS</text>
<text x="90.8" y="232.2">nRST_MCU</text>
<text x="90.8" y="240.1">JTAG_TRSTn</text>
<text x="90.8" y="244.1">JTAG_TDI</text>
<text x="105.3" y="249.4">GND</text>
</g>
<g font-size="2.3" fill="#000080">
<text x="69.6" y="36.3">XP1</text>
<text x="123.8" y="41.5">L1</text>
<text x="146.4" y="40.7">VD3</text>
<text x="195.6" y="39.2">FU1</text>
<text x="265.2" y="39.7">R14</text>
<text x="273.1" y="39.7">R15</text>
<text x="293.1" y="36.3">XP5</text>
<text x="123.8" y="45.7">10uH</text>
<text x="139.7" y="46.5">1N5817WS Hottech</text>
<text x="195.6" y="46.5">BSMD0603-010-15V BHFUSE</text>
<text x="265.2" y="42.3">4.7k</text>
<text x="273.1" y="42.3">4.7k</text>
<text x="67.8" y="51.5">DS1020-02-02MVT1R</text>
<text x="101" y="52.2">C1</text>
<text x="115.7" y="48.2">DA1</text>
<text x="159.9" y="52.7">R9</text>
<text x="168.9" y="50.2">C2</text>
<text x="168.9" y="52.7">22uF</text>
<text x="101" y="54.8">10uF</text>
<text x="159.9" y="55.3">11k</text>
<text x="195.6" y="54.2">FU2</text>
<text x="280.6" y="57.2">R16</text>
<text x="115.7" y="65.2">MT3608 AEROSEMI</text>
<text x="159.9" y="65.7">R10</text>
<text x="195.6" y="61.4">BSMD0603-010-15V BHFUSE</text>
<text x="254.5" y="65.9">VD4</text>
<text x="280.6" y="62.2">10k</text>
<text x="293.1" y="63.2">DS1020-02-05MVT1R</text>
<text x="159.9" y="68.2">1.5k</text>
<text x="250" y="72.4">PESD5V0U1UT</text>
<text x="293.1" y="76.2">XP6</text>
<text x="100.5" y="96.7">R1</text>
<text x="100.5" y="99.2">1.2k</text>
<text x="69.6" y="106.1">XP2</text>
<text x="104" y="103.1">R2</text>
<text x="293.1" y="103.1">DS1020-02-05MVT1R</text>
<text x="74.9" y="113.6">#ALERT_N</text>
<text x="91.8" y="110.8">VT1</text>
<text x="103.2" y="111.8">КТ229Б9</text>
<text x="104" y="108.1">10k</text>
<text x="293.6" y="110.6">XP7</text>
<text x="74.7" y="117.6">BMC_SCLK</text>
<text x="218.3" y="115.6">R11</text>
<text x="75" y="125.6">BMC_SDA</text>
<text x="77.5" y="121.6">GND</text>
<text x="218.3" y="120.6">150</text>
<text x="231.2" y="121.6">C3</text>
<text x="231.2" y="124.2">220uF</text>
<text x="69.6" y="129.1">DS1020-02-04MVT1R</text>
<text x="129" y="126.5">R4</text>
<text x="129" y="131.6">0</text>
<text x="221.8" y="136.1">R12</text>
<text x="245.5" y="136.3">VT4</text>
<text x="221.8" y="141.1">10</text>
<text x="232.2" y="143.6">R13</text>
<text x="245.5" y="139.3">КП526А9</text>
<text x="273.1" y="142.6">C4</text>
<text x="293.6" y="141.6">S6B-ZR-SM4A-TF</text>
<text x="125.7" y="147.7">VD2</text>
<text x="143.4" y="148">R7</text>
<text x="232.2" y="146.1">10k</text>
<text x="273.1" y="145.1">10nF</text>
<text x="121.2" y="153.2">PESD5V0U1UT</text>
<text x="143.4" y="153.1">0</text>
<text x="69.6" y="166">XP3</text>
<text x="124.7" y="167.8">Uout=Uin*0.625</text>
<text x="106.5" y="171">R3</text>
<text x="132.5" y="171">R5</text>
<text x="106.5" y="176.1">1.2k</text>
<text x="132.5" y="176.1">2k</text>
<text x="69.6" y="185">DS1069-3MVW6X</text>
<text x="125.7" y="187.2">VD1</text>
<text x="125.7" y="189.7">PESD5V0U1UT</text>
<text x="69.6" y="205.9">XP4</text>
<text x="70.4" y="253.6">DS1013-10S</text>
</g>
<g font-size="2.3">
<text x="113.8" y="51.5">5</text>
<text x="116.8" y="52.7">VIN</text>
<text x="129.8" y="52.7">SW</text>
<text x="134.7" y="51.5">1</text>
<text x="113.6" y="55.4">4</text>
<text x="113.8" y="59.4">2</text>
<text x="116.8" y="56.7">EN</text>
<text x="130.5" y="56.7">NC</text>
<text x="134.7" y="59.4">3</text>
<text x="134.7" y="55.4">6</text>
<text x="116.8" y="60.7">GND</text>
<text x="130.5" y="60.7">FB</text>
</g>
<g font-size="2.3" fill="#bfbebc">
<text x="126.7" y="111.3">VT2</text>
<text x="143.4" y="108.1">R6</text>
<text x="143.4" y="110.6">4.7k</text>
<text x="127.7" y="124.3">КП526А9</text>
<text x="158.4" y="129.6">R8</text>
<text x="141.7" y="132.8">VT3</text>
<text x="158.4" y="132.1">4.7k</text>
<text x="142.7" y="145.8">КП526А9</text>
</g>
<g font-size="1.4">
<text x="195.6" y="44.1">t°</text>
<text x="195.6" y="59.2">t°</text>
</g>
</svg>
